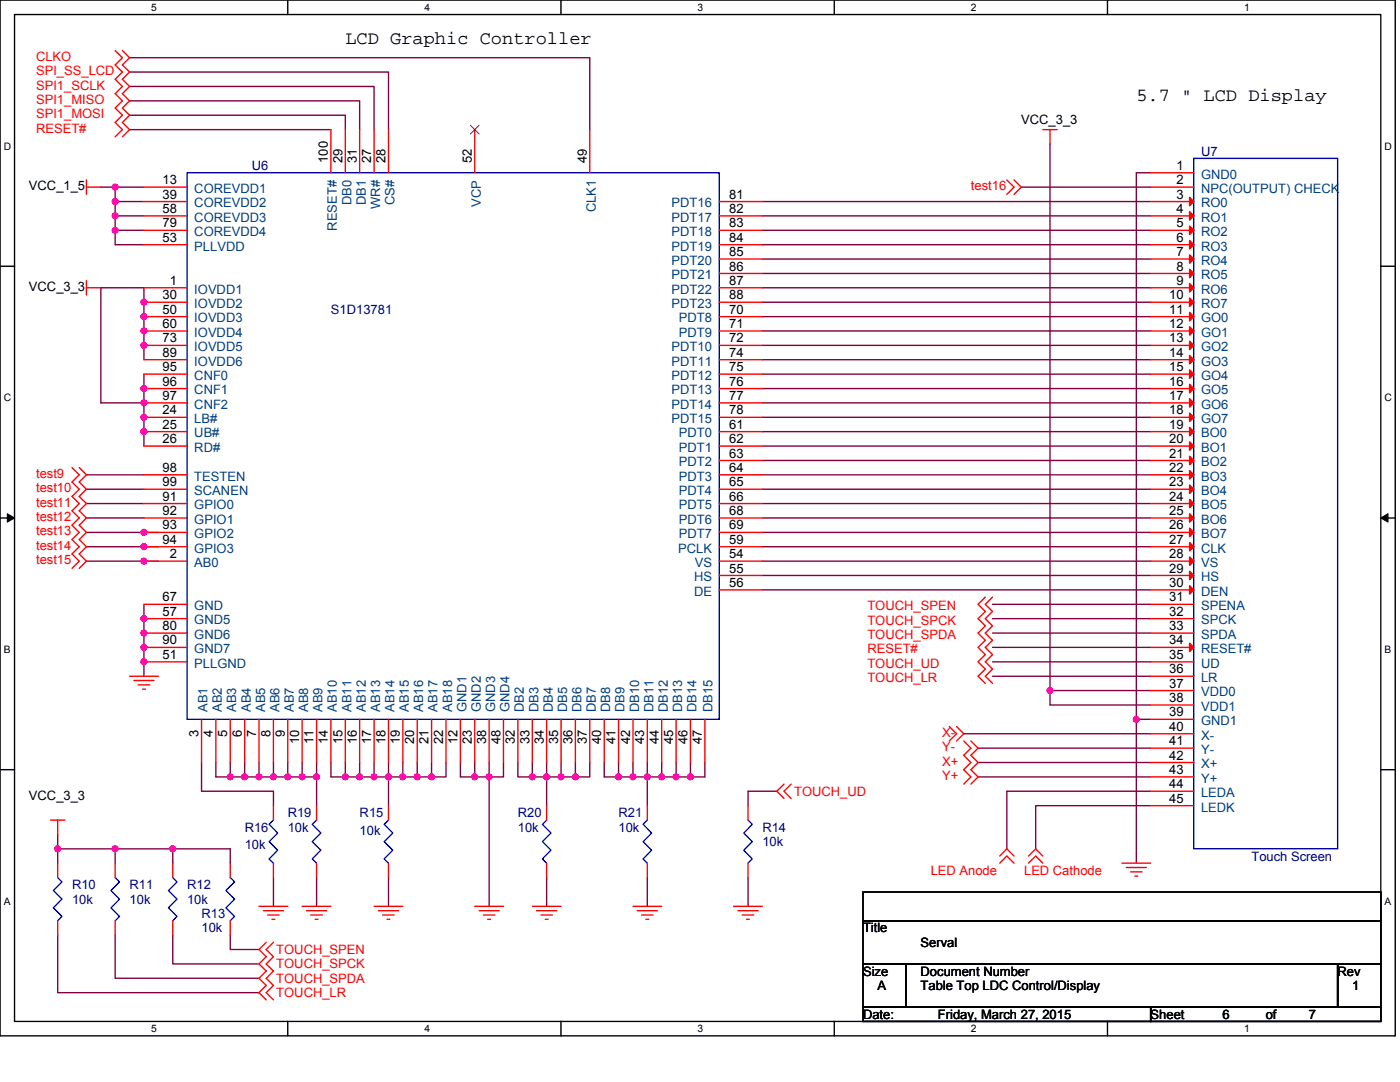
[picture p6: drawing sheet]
<svg xmlns="http://www.w3.org/2000/svg" width="279mm" height="216mm" viewBox="0 0 279 216" stroke-linecap="round" stroke-linejoin="round" font-family="sans-serif">
<path d="M0 0h278.4v206.7h-278.4zM2.9 2.9h272.7v200.9h-272.7z" fill="none" stroke="#000" stroke-width=".28"/>
<g fill="#fff">
<path d="M30.2 .3h1.1v2.3h-1.1z"/>
<path d="M30.2 204.1h1.1v2.3h-1.1z"/>
</g>
<path d="M57.4 0v2.9M57.4 203.8v2.9" fill="none" stroke="#000" stroke-width=".28"/>
<g fill="#fff">
<path d="M84.7 .3h1.1v2.3h-1.1z"/>
<path d="M84.7 204.1h1.1v2.3h-1.1z"/>
</g>
<path d="M112 0v2.9M112 203.8v2.9" fill="none" stroke="#000" stroke-width=".28"/>
<g fill="#fff">
<path d="M139.2 .3h1.2v2.3h-1.2z"/>
<path d="M139.2 204.1h1.2v2.3h-1.2z"/>
</g>
<path d="M166.5 0v2.9M166.5 203.8v2.9" fill="none" stroke="#000" stroke-width=".28"/>
<g fill="#fff">
<path d="M193.8 .3h1.1v2.3h-1.1z"/>
<path d="M193.8 204.1h1.1v2.3h-1.1z"/>
</g>
<path d="M221 0v2.9M221 203.8v2.9" fill="none" stroke="#000" stroke-width=".28"/>
<g fill="#fff">
<path d="M248.3 .3h1.1v2.3h-1.1z"/>
<path d="M248.3 204.1h1.1v2.3h-1.1z"/>
<path d="M.7 28h1.5v2.3h-1.5z"/>
<path d="M276.3 28h1.5v2.3h-1.5z"/>
<path d="M.7 78.2h1.5v2.3h-1.5z"/>
<path d="M276.3 78.2h1.5v2.3h-1.5z"/>
</g>
<path d="M0 53.1h2.9M275.6 53.1h2.8" fill="none" stroke="#000" stroke-width=".28"/>
<g fill="#fff">
<path d="M.7 128.5h1.4v2.2h-1.4z"/>
<path d="M276.3 128.5h1.4v2.2h-1.4z"/>
</g>
<path d="M0 103.4h2.9M275.6 103.4h2.8" fill="none" stroke="#000" stroke-width=".28"/>
<path d="M1.5 102.5l1.4 .9-1.4 .8zM275.6 103.4l1.4-.9v1.7z" fill="#000" stroke="#000" stroke-width=".2"/>
<g fill="#fff">
<path d="M.7 178.7h1.4v2.3h-1.4z"/>
<path d="M276.3 178.7h1.4v2.3h-1.4z"/>
</g>
<path d="M0 153.6h2.9M275.6 153.6h2.8M172.2 178h103.4v5.7h-103.4zM172.2 183.7h103.4v8.6h-103.4zM172.2 192.3h8.6v8.6h-8.6zM180.8 192.3h86.2v8.6h-86.2zM267 192.3h8.6v8.6h-8.6zM172.2 200.9h57.4v2.9h-57.4zM229.6 200.9h46v2.9h-46z" fill="none" stroke="#000" stroke-width=".28"/>
<g fill="none" stroke="#800040" stroke-width=".28">
<path d="M25.9 17.3h48.8v8.6M25.9 14.4h51.6v11.5M25.9 11.5h91.8v14.4M20.1 37.3h2.9M23 37.3h5.7M23 37.3v2.9M25.9 25.9h40.1M25.9 23h43v2.9M25.9 20.1h45.9v5.8M203.8 37.3h25.8M209.5 28.7v109.1M229.6 34.5h-2.8v109h2.8"/>
<path d="M23 43.1v5.7h5.7M23 40.2v2.9M23 46h5.7M23 43.1h5.7M23 40.2h5.7M152.1 54.6h77.5M152.1 48.8h77.5M152.1 51.7h77.5M152.1 57.4h77.5M152.1 40.2h77.5M152.1 43.1h77.5M152.1 46h77.5"/>
<path d="M28.7 74.7v5.7M28.7 71.8v-14.4h-8.6v23h8.6M152.1 71.8h77.5M152.1 60.3h77.5M152.1 77.5h77.5M152.1 68.9h77.5M152.1 74.7h77.5M152.1 63.2h77.5M152.1 66h77.5M17.3 94.7h11.4M17.3 97.6h11.4M28.7 80.4v8.6"/>
<path d="M152.1 83.3h77.5M152.1 94.7h77.5M152.1 80.4h77.5M152.1 91.9h77.5M152.1 97.6h77.5M152.1 86.1h77.5M152.1 89h77.5M17.3 100.5h11.4M17.3 103.4h11.4M17.3 106.2h14.3M17.3 112h14.3M31.6 109.1h-14.3"/>
<path d="M152.1 100.5h77.5M152.1 114.8h77.5M152.1 109.1h77.5M152.1 106.2h77.5M152.1 103.4h77.5M152.1 112h77.5M152.1 117.7h77.5M28.7 120.6v14.3M198.1 134.9h31.5M198.1 132.1h31.5M198.1 129.2h31.5M198.1 120.6h31.5"/>
<path d="M198.1 123.4h31.5M198.1 126.3h31.5M209.5 137.8v2.9h20.1M209.6 137.8h20M40.2 152.1v5.8h14.4v2.9M43.1 152.1v2.9h2.9M46 152.1v2.9M46 155h2.8M48.8 152.1v2.9M48.8 155h2.9M51.7 155h2.9M51.7 152.1v2.9"/>
<path d="M54.6 155h2.8M54.6 152.1v2.9M57.4 152.1v2.9M57.4 155h2.9M60.3 152.1v2.9M63.2 152.1v2.9h-2.9M63.2 155v5.8M66 152.1v2.9h2.9v-2.9M71.8 152.1v2.9h-2.9M74.7 152.1v2.9h-2.9M77.5 152.1v2.9h-2.8M80.4 152.1v2.9h-2.9v5.8"/>
<path d="M83.3 152.1v2.9h-2.9M83.3 155h2.8M86.1 152.1v2.9M89 152.1v2.9h-2.9M91.9 152.1v2.9h2.8M94.7 152.1v2.9M97.6 152.1v2.9h-2.9M100.5 152.1v2.9h-2.9v25.8M103.4 152.1v2.9h2.8M106.2 152.1v2.9M106.2 155h2.9M109.1 152.1v2.9"/>
<path d="M109.1 155v5.8M112 152.1v2.9h-2.9M112 155h2.8M114.8 152.1v2.9M117.7 152.1v2.9h-2.9M120.6 152.1v2.9h2.8v-2.9M123.4 155h2.9M126.3 152.1v2.9M129.2 152.1v2.9h-2.9M132.1 155h-2.9v5.8M132.1 152.1v2.9M132.1 155h2.8"/>
<path d="M134.9 152.1v2.9h2.9M137.8 152.1v2.9M140.7 152.1v2.9h-2.9M155 157.9h-5.7v2.9M192.3 146.4h37.3M195.2 152.1h34.4M195.2 155h34.4M195.2 149.3h34.4M226.8 143.5v28.7M229.6 157.9h-28.7v11.5M11.5 169.4v2.8M11.5 169.4h11.5"/>
<path d="M11.5 166.5v2.9M23 169.4v2.8M23 169.4h11.5M34.5 169.4v2.8M34.5 169.4h11.5v2.8M54.6 175.1v5.7M63.2 175.1v5.7M77.5 175.1v5.7M109.1 175.1v5.7M129.2 175.1v5.7M149.3 175.1v5.7M229.6 160.8h-22.9v8.6"/>
<path d="M11.5 186.6v11.5h40.2M23 186.6v8.6h28.7M34.5 186.6v5.7h17.2M46 186.6v2.9h5.7"/>
</g>
<g fill="#f0f" stroke="#f0f" stroke-width=".28">
<circle cx="28.7" cy="109.1" r=".57"/>
<circle cx="28.7" cy="132" r=".57"/>
<circle cx="28.7" cy="129.2" r=".57"/>
<circle cx="28.7" cy="126.3" r=".57"/>
<circle cx="28.7" cy="123.4" r=".57"/>
<circle cx="28.7" cy="86.1" r=".57"/>
<circle cx="28.7" cy="83.3" r=".57"/>
<circle cx="28.7" cy="80.4" r=".57"/>
<circle cx="28.7" cy="77.5" r=".57"/>
<circle cx="28.7" cy="66" r=".57"/>
<circle cx="28.7" cy="63.2" r=".57"/>
<circle cx="28.7" cy="60.3" r=".57"/>
<circle cx="28.7" cy="68.9" r=".57"/>
<circle cx="45.9" cy="155" r=".57"/>
<circle cx="48.8" cy="155" r=".57"/>
<circle cx="51.7" cy="155" r=".57"/>
<circle cx="54.6" cy="155" r=".57"/>
<circle cx="57.4" cy="155" r=".57"/>
<circle cx="60.3" cy="155" r=".57"/>
<circle cx="68.9" cy="155" r=".57"/>
<circle cx="74.6" cy="155" r=".57"/>
<circle cx="71.8" cy="155" r=".57"/>
<circle cx="83.3" cy="155" r=".57"/>
<circle cx="80.4" cy="155" r=".57"/>
<circle cx="94.7" cy="155" r=".57"/>
<circle cx="106.2" cy="155" r=".57"/>
<circle cx="112" cy="155" r=".57"/>
<circle cx="114.8" cy="155" r=".57"/>
<circle cx="123.4" cy="155" r=".57"/>
<circle cx="126.3" cy="155" r=".57"/>
<circle cx="132" cy="155" r=".57"/>
<circle cx="134.9" cy="155" r=".57"/>
<circle cx="137.8" cy="155" r=".57"/>
<circle cx="209.5" cy="137.8" r=".57"/>
<circle cx="226.8" cy="143.5" r=".57"/>
<circle cx="34.5" cy="169.4" r=".57"/>
<circle cx="23" cy="169.4" r=".57"/>
<circle cx="11.5" cy="169.4" r=".57"/>
<circle cx="28.7" cy="106.2" r=".57"/>
<circle cx="28.7" cy="112" r=".57"/>
<circle cx="23" cy="45.9" r=".57"/>
<circle cx="23" cy="43.1" r=".57"/>
<circle cx="23" cy="40.2" r=".57"/>
<circle cx="23" cy="37.3" r=".57"/>
<circle cx="86.1" cy="155" r=".57"/>
<circle cx="63.2" cy="155" r=".57"/>
<circle cx="97.6" cy="155" r=".57"/>
<circle cx="77.5" cy="155" r=".57"/>
<circle cx="109.1" cy="155" r=".57"/>
<circle cx="129.2" cy="155" r=".57"/>
</g>
<g fill="none" stroke="#f00" stroke-width=".28">
<path d="M23 10.1l1.4 1.4-1.4 1.5 1.4 1.4-1.4 1.4 1.4 1.5-1.4 1.4 1.4 1.4-1.4 1.4 1.4 1.5-1.4 1.4 1.4 1.5-1.4 1.4M24.4 10.1l1.5 1.4-1.5 1.5 1.5 1.4-1.5 1.4 1.5 1.5-1.5 1.4 1.5 1.4-1.5 1.4 1.5 1.5-1.5 1.4 1.5 1.5-1.5 1.4M17.3 37.3h2.8M17.3 35.9v2.9M28.7 37.3h8.6M66 25.9v8.6M68.9 25.9v8.6M71.8 25.9v8.6M74.7 25.9v8.6M77.5 25.9v8.6M94.7 25.9v8.6M117.7 25.9v8.6"/>
<path d="M200.9 35.9l1.5 1.4-1.5 1.5M202.4 35.9l1.4 1.4-1.4 1.5M208.1 25.9h2.9M209.5 25.9v2.8M229.6 34.5h8.7M229.6 37.3h8.7M17.3 57.4h2.8M17.3 56v2.9M28.7 46h8.6M28.7 40.2h8.6M28.7 43.1h8.6M28.7 48.8h8.6"/>
<path d="M28.7 57.4h8.6M143.5 40.2h8.6M143.5 43.1h8.6M143.5 46h8.6M143.5 48.8h8.6M143.5 51.7h8.6M143.5 54.6h8.6M143.5 57.4h8.6M229.6 40.2h8.7M229.6 43.1h8.7M229.6 46h8.7M229.6 48.8h8.7"/>
<path d="M229.6 51.7h8.7M229.6 54.6h8.7M229.6 57.4h8.7M28.7 71.8h8.6M28.7 74.7h8.6M28.7 77.5h8.6M28.7 63.2h8.6M28.7 60.3h8.6M28.7 68.9h8.6M28.7 66h8.6M143.5 77.5h8.6M143.5 60.3h8.6"/>
<path d="M143.5 74.7h8.6M143.5 71.8h8.6M143.5 68.9h8.6M143.5 66h8.6M143.5 63.2h8.6M229.6 60.3h8.7M229.6 63.2h8.7M229.6 66h8.7M229.6 68.9h8.7M229.6 71.8h8.7M229.6 74.7h8.7M229.6 77.5h8.7"/>
<path d="M14.4 93.3l1.4 1.4-1.4 1.5 1.4 1.4-1.4 1.5 1.4 1.4-1.4 1.4 1.4 1.5-1.4 1.4 1.4 1.4-1.4 1.5 1.4 1.4-1.4 1.4 1.4 1.5-1.4 1.4M15.8 93.3l1.5 1.4-1.5 1.5 1.5 1.4-1.5 1.5 1.5 1.4-1.5 1.4 1.5 1.5-1.5 1.4 1.5 1.4-1.5 1.5 1.5 1.4-1.5 1.4 1.5 1.5-1.5 1.4M28.7 80.4h8.6M28.7 94.7h8.6M28.7 97.6h8.6M28.7 89h8.6M28.7 83.3h8.6M28.7 86.1h8.6M143.5 80.4h8.6M143.5 83.3h8.6M143.5 97.6h8.6M143.5 94.7h8.6"/>
<path d="M143.5 91.9h8.6M143.5 89h8.6M143.5 86.1h8.6M229.6 80.4h8.7M229.6 83.3h8.7M229.6 86.1h8.7M229.6 89h8.7M229.6 91.9h8.7M229.6 94.7h8.7M229.6 97.6h8.7M28.7 100.5h8.6M28.7 103.4h8.6"/>
<path d="M28.7 106.2h8.6M28.7 109.1h8.6M28.7 112h8.6M143.5 106.2h8.6M143.5 103.4h8.6M143.5 100.5h8.6M143.5 109.1h8.6M143.5 117.7h8.6M143.5 114.8h8.6M143.5 112h8.6M196.6 119.1l-1.4 1.5 1.4 1.4-1.4 1.4 1.4 1.5-1.4 1.4 1.4 1.5-1.4 1.4 1.4 1.4-1.4 1.5 1.4 1.4-1.4 1.4 1.4 1.5M198.1 119.1l-1.5 1.5 1.5 1.4-1.5 1.4 1.5 1.5-1.5 1.4 1.5 1.5-1.5 1.4 1.5 1.4-1.5 1.5 1.5 1.4-1.5 1.4 1.5 1.5"/>
<path d="M229.6 100.5h8.7M229.6 103.4h8.7M229.6 106.2h8.7M229.6 109.1h8.7M229.6 112h8.7M229.6 114.8h8.7M229.6 117.7h8.7M25.9 134.9h5.7M26.7 135.8h4M27.6 136.7h2.3M28.4 137.5h.6M28.7 126.3h8.6"/>
<path d="M28.7 129.2h8.6M28.7 120.6h8.6M28.7 123.4h8.6M28.7 132.1h8.6M229.6 120.6h8.7M229.6 123.4h8.7M229.6 126.3h8.7M229.6 129.2h8.7M229.6 132.1h8.7M229.6 134.9h8.7M229.6 137.8h8.7M40.2 143.5v8.6"/>
<path d="M43.1 143.5v8.6M46 143.5v8.6M48.8 143.5v8.6M51.7 143.5v8.6M54.6 143.5v8.6M57.4 143.5v8.6M60.3 143.5v8.6M63.2 143.5v8.6M66 143.5v8.6M68.9 143.5v8.6M71.8 143.5v8.6M74.7 143.5v8.6"/>
<path d="M77.5 143.5v8.6M80.4 143.5v8.6M83.3 143.5v8.6M86.1 143.5v8.6M89 143.5v8.6M91.9 143.5v8.6M94.7 143.5v8.6M97.6 143.5v8.6M100.5 143.5v8.6M103.4 143.5v8.6M106.2 143.5v8.6M109.1 143.5v8.6"/>
<path d="M112 143.5v8.6M114.8 143.5v8.6M117.7 143.5v8.6M120.6 143.5v8.6M123.4 143.5v8.6M126.3 143.5v8.6M129.2 143.5v8.6M132.1 143.5v8.6M134.9 143.5v8.6M137.8 143.5v8.6M140.7 143.5v8.6M156.5 156.5l-1.5 1.4 1.5 1.4"/>
<path d="M157.9 156.5l-1.4 1.4 1.4 1.4M189.5 145l1.4 1.4-1.4 1.4M190.9 145l1.4 1.4-1.4 1.4M192.3 147.8l1.5 1.5-1.5 1.4 1.5 1.4-1.5 1.5 1.5 1.4-1.5 1.5M193.8 147.8l1.4 1.5-1.4 1.4 1.4 1.4-1.4 1.5 1.4 1.4-1.4 1.5M229.6 140.7h8.7M229.6 143.5h8.7M229.6 146.4h8.7M229.6 149.3h8.7M229.6 152.1h8.7M229.6 155h8.7M229.6 157.9h8.7"/>
<path d="M10.1 163.6h2.9M11.5 163.6v2.9M11.5 172.2v2.9M23 172.2v2.9M34.5 172.2v2.9M46 172.2v2.9M54.6 172.2v2.9M54.6 160.8v2.8M63.2 172.2v2.9M63.2 160.8v2.8M77.5 172.2v2.9M77.5 160.8v2.8"/>
<path d="M109.1 172.2v2.9M109.1 160.8v2.8M129.2 172.2v2.9M129.2 160.8v2.8M149.3 160.8v2.8M149.3 172.2v2.9M199.5 170.8l1.4-1.4 1.5 1.4M199.5 172.2l1.4-1.4 1.5 1.4M205.3 170.8l1.4-1.4 1.4 1.4M205.3 172.2l1.4-1.4 1.4 1.4M223.9 172.2h5.7M224.8 173.1h4"/>
<path d="M225.6 174h2.3M226.5 174.8h.6M229.6 160.8h8.7M11.5 183.7v2.9M23 183.7v2.9M34.5 183.7v2.9M46 183.7v2.9M51.7 180.8h5.7M52.6 181.7h4M53.1 188l-1.4 1.5 1.4 1.4-1.4 1.4 1.4 1.5-1.4 1.4 1.4 1.4-1.4 1.5 1.4 1.4M53.4 182.6h2.3M54.3 183.4h.5"/>
<path d="M54.6 188l-1.5 1.5 1.5 1.4-1.5 1.4 1.5 1.5-1.5 1.4 1.5 1.4-1.5 1.5 1.5 1.4M60.3 180.8h5.7M61.2 181.7h4M62 182.6h2.3M62.9 183.4h.6M74.7 180.8h5.7M75.5 181.7h4M76.4 182.6h2.3M77.2 183.4h.6M94.7 180.8h5.8M95.6 181.7h4M96.5 182.6h2.3"/>
<path d="M97.3 183.4h.6M106.2 180.8h5.8M107.1 181.7h4M108 182.6h2.2M108.8 183.4h.6M126.3 180.8h5.8M127.2 181.7h4M128 182.6h2.3M128.9 183.4h.6M146.4 180.8h5.7M147.3 181.7h4M148.1 182.6h2.3"/>
<path d="M149 183.4h.6"/>
</g>
<path d="M37.3 34.5h106.2v109h-106.2zM238.3 31.6h28.7v137.8h-28.7zM11.5 175.1l.9 .9-1.8 1.7 1.8 1.7-1.8 1.7 1.8 1.8-.9 .8M23 175.1l.9 .9-1.8 1.7 1.8 1.7-1.8 1.7 1.8 1.8-.9 .8M34.5 175.1l.8 .9-1.7 1.7 1.7 1.7-1.7 1.7 1.7 1.8-.8 .8M46 175.1l.8 .9-1.7 1.7 1.7 1.7-1.7 1.7 1.7 1.8-.8 .8M54.6 163.6l-.9 .9 1.7 1.7-1.7 1.7 1.7 1.8-1.7 1.7 .9 .8M63.2 163.6l-.9 .9 1.7 1.7-1.7 1.7 1.7 1.8-1.7 1.7 .9 .8M77.5 163.6l-.8 .9 1.7 1.7-1.7 1.7 1.7 1.8-1.7 1.7 .8 .8M109.1 163.6l-.9 .9 1.8 1.7-1.8 1.7 1.8 1.8-1.8 1.7 .9 .8M129.2 163.6l-.9 .9 1.7 1.7-1.7 1.7 1.7 1.8-1.7 1.7 .9 .8M149.3 163.6l.8 .9-1.7 1.7 1.7 1.7-1.7 1.8 1.7 1.7-.8 .8" fill="none" stroke="#00f" stroke-width=".28"/>
<g fill="#f00" stroke="#f00" stroke-width=".28">
<path d="M237.4 39.4l.9 .8-.9 .9z"/>
<path d="M237.4 42.2l.9 .9-.9 .8z"/>
<path d="M237.4 45.1l.9 .9-.9 .8z"/>
<path d="M237.4 48l.9 .8-.9 .9z"/>
<path d="M237.4 50.8l.9 .9-.9 .8z"/>
<path d="M237.4 53.7l.9 .9-.9 .8z"/>
<path d="M237.4 56.6l.9 .8-.9 .9z"/>
<path d="M237.4 59.5l.9 .8-.9 .9z"/>
<path d="M237.4 62.3l.9 .9-.9 .8z"/>
<path d="M237.4 65.2l.9 .8-.9 .9z"/>
<path d="M237.4 68.1l.9 .8-.9 .9z"/>
<path d="M237.4 70.9l.9 .9-.9 .8z"/>
<path d="M237.4 73.8l.9 .9-.9 .8z"/>
<path d="M237.4 76.7l.9 .8-.9 .9z"/>
<path d="M237.4 79.5l.9 .9-.9 .8z"/>
<path d="M237.4 82.4l.9 .9-.9 .8z"/>
<path d="M237.4 85.3l.9 .8-.9 .9z"/>
<path d="M237.4 88.2l.9 .8-.9 .9z"/>
<path d="M237.4 91l.9 .9-.9 .8z"/>
<path d="M237.4 93.9l.9 .8-.9 .9z"/>
<path d="M237.4 96.8l.9 .8-.9 .9z"/>
<path d="M237.4 99.6l.9 .9-.9 .8z"/>
<path d="M237.4 102.5l.9 .9-.9 .8z"/>
<path d="M237.4 105.4l.9 .8-.9 .9z"/>
<path d="M237.4 108.2l.9 .9-.9 .8z"/>
<path d="M237.4 111.1l.9 .9-.9 .8z"/>
<path d="M237.4 114l.9 .8-.9 .9z"/>
<path d="M237.4 116.9l.9 .8-.9 .9z"/>
<path d="M237.4 128.3l.9 .9-.9 .8z"/>
</g>
<path d="M93.9 25l1.7 1.8M95.6 25l-1.7 1.8" fill="none" stroke="#804000" stroke-width=".2"/>
<g font-size="3.7">
<text x="68.9" y="8.7">LCD Graphic Controller</text>
<text x="226.8" y="20.2">5.7 &quot; LCD Display</text>
</g>
<g font-size="2.6" fill="#f00">
<text x="7.2" y="17.9">SPI1_SCLK</text>
<text x="7.2" y="15">SPI_SS_LCD</text>
<text x="7.2" y="12.1">CLKO</text>
<text x="7.2" y="23.6">SPI1_MOSI</text>
<text x="7.2" y="20.7">SPI1_MISO</text>
<text x="7.2" y="26.5">RESET#</text>
<text x="193.8" y="38">test16</text>
<text x="7.2" y="95.4">test9</text>
<text x="7.2" y="98.2">test10</text>
<text x="7.2" y="101.1">test11</text>
<text x="7.2" y="104">test12</text>
<text x="7.2" y="106.8">test13</text>
<text x="7.2" y="112.6">test15</text>
<text x="7.2" y="109.7">test14</text>
<text x="173.1" y="121.8">TOUCH_SPEN</text>
<text x="173.1" y="124.6">TOUCH_SPCK</text>
<text x="173.1" y="127.5">TOUCH_SPDA</text>
<text x="173.1" y="130.4">RESET#</text>
<text x="173.1" y="133.2">TOUCH_UD</text>
<text x="173.1" y="136.1">TOUCH_LR</text>
<text x="188" y="149.9">Y-</text>
<text x="188" y="147">X-</text>
<text x="188" y="155.6">Y+</text>
<text x="188" y="152.8">X+</text>
<text x="158.5" y="158.8">TOUCH_UD</text>
<text x="185.7" y="174.6">LED Anode</text>
<text x="204.4" y="174.6">LED Cathode</text>
<text x="55.1" y="190.4">TOUCH_SPEN</text>
<text x="55.1" y="193.2">TOUCH_SPCK</text>
<text x="55.1" y="196.1">TOUCH_SPDA</text>
<text x="55.1" y="199">TOUCH_LR</text>
</g>
<g font-size="2.6">
<text x="203.8" y="24.7">VCC_3_3</text>
<text x="65.4" y="32.5" transform="rotate(-90 65.4 32.5)">100</text>
<text x="68.3" y="32.5" transform="rotate(-90 68.3 32.5)">29</text>
<text x="71.2" y="32.5" transform="rotate(-90 71.2 32.5)">31</text>
<text x="74.1" y="32.5" transform="rotate(-90 74.1 32.5)">27</text>
<text x="76.9" y="32.5" transform="rotate(-90 76.9 32.5)">28</text>
<text x="94.1" y="32.5" transform="rotate(-90 94.1 32.5)">52</text>
<text x="117.1" y="32.5" transform="rotate(-90 117.1 32.5)">49</text>
<text x="234.8" y="33.9">1</text>
<text x="5.8" y="38">VCC_1_5</text>
<text x="32.4" y="39.6">39</text>
<text x="32.4" y="36.7">13</text>
<text x="145.5" y="39.6">81</text>
<text x="234.8" y="36.7">2</text>
<text x="234.8" y="39.6">3</text>
<text x="32.4" y="45.4">79</text>
<text x="32.4" y="42.5">58</text>
<text x="145.5" y="42.5">82</text>
<text x="145.5" y="45.4">83</text>
<text x="234.8" y="42.5">4</text>
<text x="234.8" y="45.4">5</text>
<text x="32.4" y="48.2">53</text>
<text x="145.5" y="48.2">84</text>
<text x="145.5" y="51.1">85</text>
<text x="145.5" y="54">86</text>
<text x="234.8" y="48.2">6</text>
<text x="234.8" y="51.1">7</text>
<text x="234.8" y="54">8</text>
<text x="5.8" y="58">VCC_3_3</text>
<text x="32.4" y="59.7">30</text>
<text x="33.9" y="56.8">1</text>
<text x="145.5" y="56.8">87</text>
<text x="145.5" y="59.7">88</text>
<text x="233.4" y="59.7">10</text>
<text x="234.8" y="56.8">9</text>
<text x="32.4" y="62.6">50</text>
<text x="32.4" y="65.4">60</text>
<text x="145.5" y="65.4">71</text>
<text x="145.5" y="62.6">70</text>
<text x="233.4" y="62.6">11</text>
<text x="233.4" y="65.4">12</text>
<text x="32.4" y="71.2">89</text>
<text x="32.4" y="68.3">73</text>
<text x="145.5" y="71.2">74</text>
<text x="145.5" y="68.3">72</text>
<text x="233.4" y="68.3">13</text>
<text x="233.4" y="71.2">14</text>
<text x="32.4" y="74.1">95</text>
<text x="32.4" y="76.9">96</text>
<text x="145.5" y="76.9">76</text>
<text x="145.5" y="74.1">75</text>
<text x="233.4" y="74.1">15</text>
<text x="233.4" y="76.9">16</text>
<text x="32.4" y="79.8">97</text>
<text x="32.4" y="82.7">24</text>
<text x="145.5" y="79.8">77</text>
<text x="145.5" y="82.7">78</text>
<text x="233.4" y="79.8">17</text>
<text x="233.4" y="82.7">18</text>
<text x="32.4" y="88.4">26</text>
<text x="32.4" y="85.5">25</text>
<text x="145.5" y="88.4">62</text>
<text x="145.5" y="85.5">61</text>
<text x="233.4" y="85.5">19</text>
<text x="233.4" y="88.4">20</text>
<text x="32.4" y="94.1">98</text>
<text x="145.5" y="94.1">64</text>
<text x="145.5" y="91.3">63</text>
<text x="233.4" y="91.3">21</text>
<text x="233.4" y="94.1">22</text>
<text x="32.4" y="99.9">91</text>
<text x="32.4" y="97">99</text>
<text x="145.5" y="99.9">66</text>
<text x="145.5" y="97">65</text>
<text x="233.4" y="97">23</text>
<text x="233.4" y="99.9">24</text>
<text x="32.4" y="102.8">92</text>
<text x="32.4" y="105.6">93</text>
<text x="145.5" y="105.6">69</text>
<text x="145.5" y="102.8">68</text>
<text x="233.4" y="102.8">25</text>
<text x="233.4" y="105.6">26</text>
<text x="32.4" y="108.5">94</text>
<text x="33.9" y="111.4">2</text>
<text x="145.5" y="111.4">54</text>
<text x="145.5" y="108.5">59</text>
<text x="233.4" y="108.5">27</text>
<text x="233.4" y="111.4">28</text>
<text x="32.4" y="120">67</text>
<text x="145.5" y="117.1">56</text>
<text x="145.5" y="114.2">55</text>
<text x="233.4" y="114.2">29</text>
<text x="233.4" y="117.1">30</text>
<text x="233.4" y="120">31</text>
<text x="32.4" y="125.7">80</text>
<text x="32.4" y="122.9">57</text>
<text x="233.4" y="122.9">32</text>
<text x="233.4" y="125.7">33</text>
<text x="32.4" y="128.6">90</text>
<text x="32.4" y="131.5">51</text>
<text x="233.4" y="128.6">34</text>
<text x="233.4" y="131.5">35</text>
<text x="233.4" y="134.3">36</text>
<text x="233.4" y="137.2">37</text>
<text x="233.4" y="140.1">38</text>
<text x="233.4" y="142.9">39</text>
<text x="39.6" y="147" transform="rotate(-90 39.6 147)">3</text>
<text x="42.5" y="147" transform="rotate(-90 42.5 147)">4</text>
<text x="45.4" y="147" transform="rotate(-90 45.4 147)">5</text>
<text x="48.2" y="147" transform="rotate(-90 48.2 147)">6</text>
<text x="51.1" y="147" transform="rotate(-90 51.1 147)">7</text>
<text x="54" y="147" transform="rotate(-90 54 147)">8</text>
<text x="56.8" y="147" transform="rotate(-90 56.8 147)">9</text>
<text x="59.7" y="148.4" transform="rotate(-90 59.7 148.4)">10</text>
<text x="62.6" y="148.4" transform="rotate(-90 62.6 148.4)">11</text>
<text x="65.4" y="148.4" transform="rotate(-90 65.4 148.4)">14</text>
<text x="68.3" y="148.4" transform="rotate(-90 68.3 148.4)">15</text>
<text x="71.2" y="148.4" transform="rotate(-90 71.2 148.4)">16</text>
<text x="74.1" y="148.4" transform="rotate(-90 74.1 148.4)">17</text>
<text x="76.9" y="148.4" transform="rotate(-90 76.9 148.4)">18</text>
<text x="79.8" y="148.4" transform="rotate(-90 79.8 148.4)">19</text>
<text x="82.7" y="148.4" transform="rotate(-90 82.7 148.4)">20</text>
<text x="85.5" y="148.4" transform="rotate(-90 85.5 148.4)">21</text>
<text x="88.4" y="148.4" transform="rotate(-90 88.4 148.4)">22</text>
<text x="91.3" y="148.4" transform="rotate(-90 91.3 148.4)">12</text>
<text x="94.1" y="148.4" transform="rotate(-90 94.1 148.4)">23</text>
<text x="97" y="148.4" transform="rotate(-90 97 148.4)">38</text>
<text x="99.9" y="148.4" transform="rotate(-90 99.9 148.4)">48</text>
<text x="102.8" y="148.4" transform="rotate(-90 102.8 148.4)">32</text>
<text x="105.6" y="148.4" transform="rotate(-90 105.6 148.4)">33</text>
<text x="108.5" y="148.4" transform="rotate(-90 108.5 148.4)">34</text>
<text x="111.4" y="148.4" transform="rotate(-90 111.4 148.4)">35</text>
<text x="114.2" y="148.4" transform="rotate(-90 114.2 148.4)">36</text>
<text x="117.1" y="148.4" transform="rotate(-90 117.1 148.4)">37</text>
<text x="120" y="148.4" transform="rotate(-90 120 148.4)">40</text>
<text x="122.9" y="148.4" transform="rotate(-90 122.9 148.4)">41</text>
<text x="125.7" y="148.4" transform="rotate(-90 125.7 148.4)">42</text>
<text x="128.6" y="148.4" transform="rotate(-90 128.6 148.4)">43</text>
<text x="131.5" y="148.4" transform="rotate(-90 131.5 148.4)">44</text>
<text x="134.3" y="148.4" transform="rotate(-90 134.3 148.4)">45</text>
<text x="137.2" y="148.4" transform="rotate(-90 137.2 148.4)">46</text>
<text x="140.1" y="148.4" transform="rotate(-90 140.1 148.4)">47</text>
<text x="233.4" y="145.8">40</text>
<text x="233.4" y="148.7">41</text>
<text x="233.4" y="151.6">42</text>
<text x="233.4" y="154.4">43</text>
<text x="5.8" y="159.6">VCC_3_3</text>
<text x="233.4" y="157.3">44</text>
<text x="233.4" y="160.2">45</text>
<text x="172.2" y="186.1">Title</text>
<text x="183.7" y="188.9">Serval</text>
<text x="172.2" y="194.7">Size</text>
<text x="175.1" y="197.5">A</text>
<text x="183.7" y="194.7">Document Number</text>
<text x="183.7" y="197.5">Table Top LDC Control/Display</text>
<text x="267" y="194.7">Rev</text>
<text x="269.8" y="197.5">1</text>
<text x="172.2" y="203.3">Date:</text>
<text x="187.2" y="203.3">Friday, March 27, 2015</text>
<text x="229.6" y="203.3">Sheet</text>
<text x="244" y="203.3">6</text>
<text x="252.6" y="203.3">of</text>
<text x="261.2" y="203.3">7</text>
</g>
<g font-size="2.6" fill="#000080">
<text x="50.2" y="33.9">U6</text>
<text x="239.7" y="31.1">U7</text>
<text x="66" y="62.6">S1D13781</text>
<text x="48.8" y="166">R16</text>
<text x="57.4" y="163.1">R19</text>
<text x="57.4" y="166">10k</text>
<text x="71.8" y="163.1">R15</text>
<text x="71.8" y="166.5">10k</text>
<text x="103.4" y="163.1">R20</text>
<text x="103.4" y="166">10k</text>
<text x="123.4" y="163.1">R21</text>
<text x="123.4" y="166">10k</text>
<text x="152.1" y="166">R14</text>
<text x="48.8" y="169.4">10k</text>
<text x="152.1" y="168.8">10k</text>
<text x="249.7" y="171.7">Touch Screen</text>
<text x="14.4" y="177.4">R10</text>
<text x="25.9" y="177.4">R11</text>
<text x="37.3" y="177.4">R12</text>
<text x="14.4" y="180.3">10k</text>
<text x="25.9" y="180.3">10k</text>
<text x="37.3" y="180.3">10k</text>
<text x="40.2" y="183.2">R13</text>
<text x="40.2" y="186.1">10k</text>
</g>
<g font-size="2.6" fill="#004080">
<text x="239.7" y="35.6">GND0</text>
<text x="38.8" y="41.4">COREVDD2</text>
<text x="38.8" y="38.5">COREVDD1</text>
<text x="70.1" y="41" transform="rotate(-90 70.1 41)">DB0</text>
<text x="73" y="41" transform="rotate(-90 73 41)">DB1</text>
<text x="75.9" y="41.7" transform="rotate(-90 75.9 41.7)">WR#</text>
<text x="78.7" y="41" transform="rotate(-90 78.7 41)">CS#</text>
<text x="95.9" y="41.3" transform="rotate(-90 95.9 41.3)">VCP</text>
<text x="134" y="41.4">PDT16</text>
<text x="239.7" y="38.5">NPC(OUTPUT) CHECK</text>
<text x="239.7" y="41.4">RO0</text>
<text x="38.8" y="47.1">COREVDD4</text>
<text x="38.8" y="44.2">COREVDD3</text>
<text x="67.2" y="46" transform="rotate(-90 67.2 46)">RESET#</text>
<text x="118.9" y="42.4" transform="rotate(-90 118.9 42.4)">CLK1</text>
<text x="134" y="44.2">PDT17</text>
<text x="134" y="47.1">PDT18</text>
<text x="239.7" y="44.2">RO1</text>
<text x="239.7" y="47.1">RO2</text>
<text x="38.8" y="50">PLLVDD</text>
<text x="134" y="50">PDT19</text>
<text x="134" y="52.9">PDT20</text>
<text x="239.7" y="50">RO3</text>
<text x="239.7" y="52.9">RO4</text>
<text x="38.8" y="58.6">IOVDD1</text>
<text x="134" y="55.7">PDT21</text>
<text x="134" y="58.6">PDT22</text>
<text x="239.7" y="55.7">RO5</text>
<text x="239.7" y="58.6">RO6</text>
<text x="38.8" y="64.3">IOVDD3</text>
<text x="38.8" y="61.5">IOVDD2</text>
<text x="134" y="61.5">PDT23</text>
<text x="135.5" y="64.3">PDT8</text>
<text x="239.7" y="61.5">RO7</text>
<text x="239.7" y="64.3">GO0</text>
<text x="38.8" y="70.1">IOVDD5</text>
<text x="38.8" y="67.2">IOVDD4</text>
<text x="134" y="70.1">PDT10</text>
<text x="135.5" y="67.2">PDT9</text>
<text x="239.7" y="67.2">GO1</text>
<text x="239.7" y="70.1">GO2</text>
<text x="38.8" y="72.9">IOVDD6</text>
<text x="38.8" y="75.8">CNF0</text>
<text x="134" y="75.8">PDT12</text>
<text x="134" y="72.9">PDT11</text>
<text x="239.7" y="72.9">GO3</text>
<text x="239.7" y="75.8">GO4</text>
<text x="38.8" y="78.7">CNF1</text>
<text x="38.8" y="81.6">CNF2</text>
<text x="134" y="78.7">PDT13</text>
<text x="134" y="81.6">PDT14</text>
<text x="239.7" y="78.7">GO5</text>
<text x="239.7" y="81.6">GO6</text>
<text x="38.8" y="84.4">LB#</text>
<text x="38.8" y="87.3">UB#</text>
<text x="134" y="84.4">PDT15</text>
<text x="135.5" y="87.3">PDT0</text>
<text x="239.7" y="84.4">GO7</text>
<text x="239.7" y="87.3">BO0</text>
<text x="38.8" y="95.9">TESTEN</text>
<text x="38.8" y="90.2">RD#</text>
<text x="135.5" y="95.9">PDT3</text>
<text x="135.5" y="93">PDT2</text>
<text x="135.5" y="90.2">PDT1</text>
<text x="239.7" y="90.2">BO1</text>
<text x="239.7" y="93">BO2</text>
<text x="239.7" y="95.9">BO3</text>
<text x="38.8" y="101.6">GPIO0</text>
<text x="38.8" y="98.8">SCANEN</text>
<text x="135.5" y="101.6">PDT5</text>
<text x="135.5" y="98.8">PDT4</text>
<text x="239.7" y="98.8">BO4</text>
<text x="239.7" y="101.6">BO5</text>
<text x="38.8" y="104.5">GPIO1</text>
<text x="38.8" y="107.4">GPIO2</text>
<text x="135.5" y="107.4">PDT7</text>
<text x="135.5" y="104.5">PDT6</text>
<text x="239.7" y="104.5">BO6</text>
<text x="239.7" y="107.4">BO7</text>
<text x="38.8" y="110.3">GPIO3</text>
<text x="38.8" y="113.1">AB0</text>
<text x="135.4" y="110.3">PCLK</text>
<text x="138.7" y="113.1">VS</text>
<text x="239.7" y="110.3">CLK</text>
<text x="239.7" y="113.1">VS</text>
<text x="138.5" y="118.9">DE</text>
<text x="138.5" y="116">HS</text>
<text x="239.7" y="116">HS</text>
<text x="239.7" y="118.9">DEN</text>
<text x="38.8" y="121.8">GND</text>
<text x="38.8" y="124.6">GND5</text>
<text x="239.7" y="121.8">SPENA</text>
<text x="239.7" y="124.6">SPCK</text>
<text x="38.8" y="127.5">GND6</text>
<text x="38.8" y="130.3">GND7</text>
<text x="239.7" y="127.5">SPDA</text>
<text x="239.7" y="130.3">RESET#</text>
<text x="38.8" y="133.2">PLLGND</text>
<text x="239.7" y="133.2">UD</text>
<text x="239.7" y="136.1">LR</text>
<text x="41.4" y="142.1" transform="rotate(-90 41.4 142.1)">AB1</text>
<text x="44.3" y="142.1" transform="rotate(-90 44.3 142.1)">AB2</text>
<text x="47.2" y="142.1" transform="rotate(-90 47.2 142.1)">AB3</text>
<text x="50" y="142.1" transform="rotate(-90 50 142.1)">AB4</text>
<text x="52.9" y="142.1" transform="rotate(-90 52.9 142.1)">AB5</text>
<text x="55.8" y="142.1" transform="rotate(-90 55.8 142.1)">AB6</text>
<text x="58.6" y="142.1" transform="rotate(-90 58.6 142.1)">AB7</text>
<text x="61.5" y="142.1" transform="rotate(-90 61.5 142.1)">AB8</text>
<text x="64.4" y="142.1" transform="rotate(-90 64.4 142.1)">AB9</text>
<text x="67.2" y="142.1" transform="rotate(-90 67.2 142.1)">AB10</text>
<text x="70.1" y="142.1" transform="rotate(-90 70.1 142.1)">AB11</text>
<text x="73" y="142.1" transform="rotate(-90 73 142.1)">AB12</text>
<text x="75.9" y="142.1" transform="rotate(-90 75.9 142.1)">AB13</text>
<text x="78.7" y="142.1" transform="rotate(-90 78.7 142.1)">AB14</text>
<text x="81.6" y="142.1" transform="rotate(-90 81.6 142.1)">AB15</text>
<text x="84.5" y="142.1" transform="rotate(-90 84.5 142.1)">AB16</text>
<text x="87.3" y="142.1" transform="rotate(-90 87.3 142.1)">AB17</text>
<text x="90.2" y="142.1" transform="rotate(-90 90.2 142.1)">AB18</text>
<text x="93.1" y="142.1" transform="rotate(-90 93.1 142.1)">GND1</text>
<text x="95.9" y="142.1" transform="rotate(-90 95.9 142.1)">GND2</text>
<text x="98.8" y="142.1" transform="rotate(-90 98.8 142.1)">GND3</text>
<text x="101.7" y="142.1" transform="rotate(-90 101.7 142.1)">GND4</text>
<text x="104.6" y="142.1" transform="rotate(-90 104.6 142.1)">DB2</text>
<text x="107.4" y="142.1" transform="rotate(-90 107.4 142.1)">DB3</text>
<text x="110.3" y="142.1" transform="rotate(-90 110.3 142.1)">DB4</text>
<text x="113.2" y="142.1" transform="rotate(-90 113.2 142.1)">DB5</text>
<text x="116" y="142.1" transform="rotate(-90 116 142.1)">DB6</text>
<text x="118.9" y="142.1" transform="rotate(-90 118.9 142.1)">DB7</text>
<text x="121.8" y="142.1" transform="rotate(-90 121.8 142.1)">DB8</text>
<text x="124.7" y="142.1" transform="rotate(-90 124.7 142.1)">DB9</text>
<text x="127.5" y="142.1" transform="rotate(-90 127.5 142.1)">DB10</text>
<text x="130.4" y="142.1" transform="rotate(-90 130.4 142.1)">DB11</text>
<text x="133.3" y="142.1" transform="rotate(-90 133.3 142.1)">DB12</text>
<text x="136.1" y="142.1" transform="rotate(-90 136.1 142.1)">DB13</text>
<text x="139" y="142.1" transform="rotate(-90 139 142.1)">DB14</text>
<text x="142.2" y="142.1" transform="rotate(-90 142.2 142.1)">DB15</text>
<text x="239.7" y="139">VDD0</text>
<text x="239.7" y="141.8">VDD1</text>
<text x="239.7" y="144.7">GND1</text>
<text x="239.7" y="147.6">X-</text>
<text x="239.7" y="150.5">Y-</text>
<text x="239.7" y="153.3">X+</text>
<text x="239.7" y="156.2">Y+</text>
<text x="239.7" y="159">LEDA</text>
<text x="239.7" y="161.9">LEDK</text>
</g>
<g font-size="2">
<text x="30.2" y="2.2">5</text>
<text x="84.7" y="2.2">4</text>
<text x="139.2" y="2.2">3</text>
<text x="193.8" y="2.2">2</text>
<text x="248.3" y="2.2">1</text>
<text x=".7" y="29.8">D</text>
<text x="276.3" y="29.8">D</text>
<text x=".7" y="80.1">C</text>
<text x="276.3" y="80.1">C</text>
<text x=".7" y="130.3">B</text>
<text x="276.3" y="130.3">B</text>
<text x=".7" y="180.5">A</text>
<text x="276.3" y="180.5">A</text>
<text x="30.2" y="206">5</text>
<text x="84.7" y="206">4</text>
<text x="139.2" y="206">3</text>
<text x="193.8" y="206">2</text>
<text x="248.3" y="206">1</text>
</g>
</svg>
